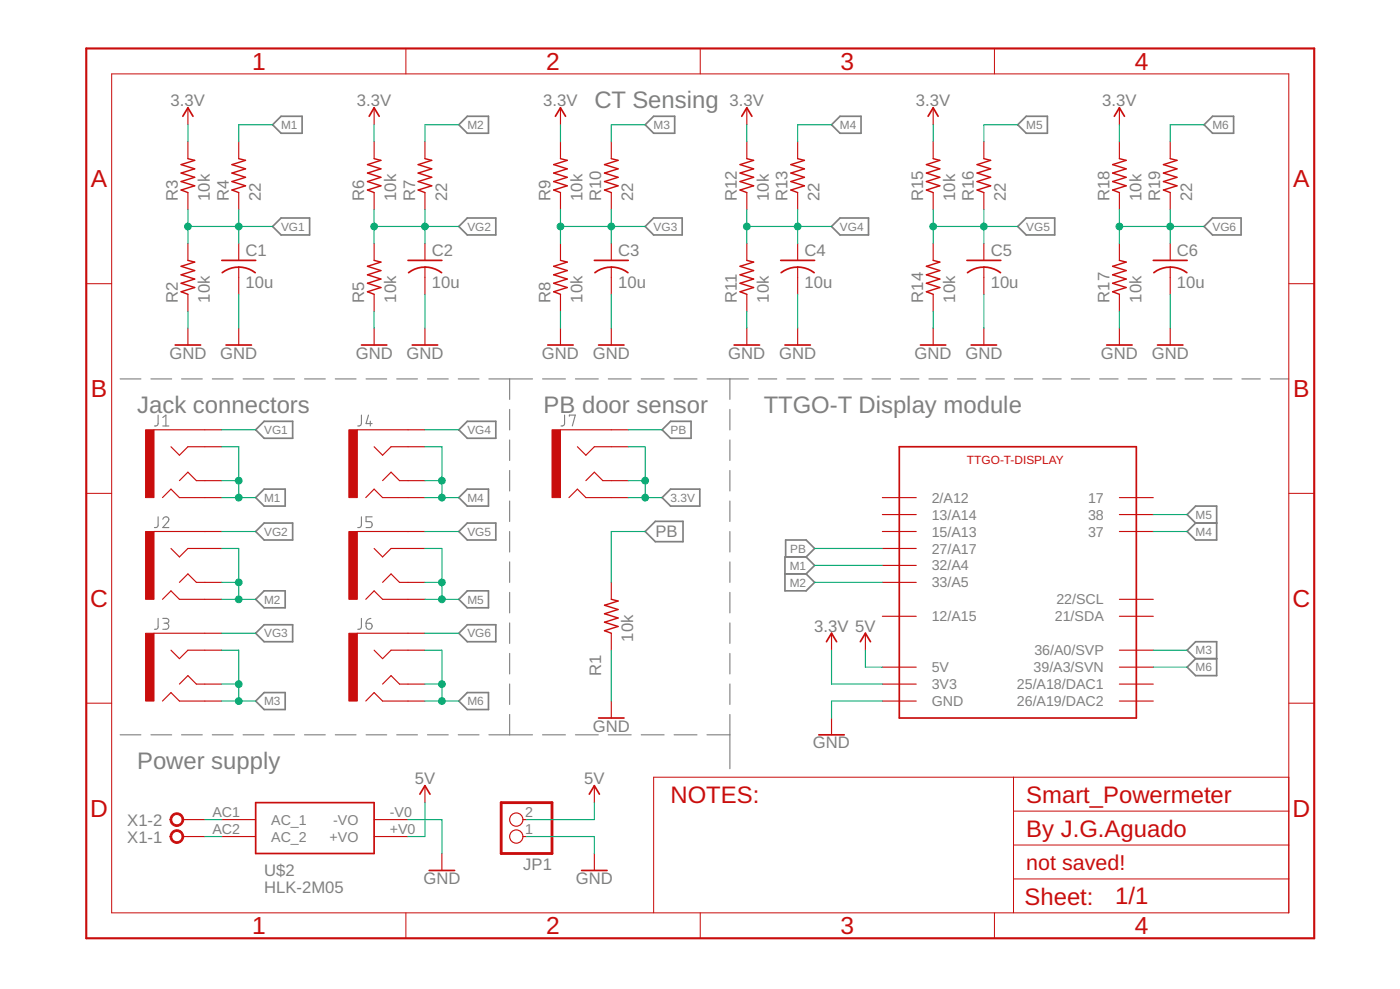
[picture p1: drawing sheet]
<svg xmlns="http://www.w3.org/2000/svg" width="210mm" height="148mm" viewBox="0 0 210 148" stroke-linecap="round" stroke-linejoin="round" font-family="sans-serif">
<g fill="none" stroke="#808080" stroke-width=".17">
<path d="M18 56.8h3.1M22.6 56.8h3.1M27.2 56.8h3.1M31.8 56.8h3.1M36.4 56.8h3.2M41 56.8h3.2M45.7 56.8h3.1M50.3 56.8h3.1M54.9 56.8h3.1M59.5 56.8h3.1M64.1 56.8h3.1M68.7 56.8h3.1"/>
<path d="M73.3 56.8h6.5M76.4 56.8v3M81.3 56.8h3.5M86.3 56.8h3.4M91.2 56.8h3.4M96.1 56.8h3.5M101.1 56.8h3.4M106 56.8h6.2M109.4 56.8v3M113.7 56.8h2.8M118 56.8h2.7M122.2 56.8h2.8"/>
<path d="M126.5 56.8h2.7M130.7 56.8h2.8M135 56.8h2.8M139.3 56.8h2.7M143.6 56.8h2.7M147.8 56.8h2.8M152.1 56.8h2.7M156.3 56.8h2.8M160.6 56.8h2.8M164.9 56.8h2.7M169.1 56.8h2.8M173.4 56.8h2.8"/>
<path d="M177.7 56.8h2.7M181.9 56.8h2.8M186.2 56.8h2.8M190.5 56.8h2.7M23.7 62.2v1.4l-.2 .2h-.3M23.7 77.4v1.4l-.2 .2h-.3M24.4 77.8a.45 .45 0 0 1 .6-.4 .45 .45 0 0 1 .2 .7l-.8 .9h.9M24.4 63.8h.9M24.4 62.5l.5-.3v1.6M54.2 62.2l-.1 1.4-.1 .2h-.4M54.2 77.4l-.1 1.4-.1 .2h-.4M55.2 62.2l-.3 1.3h.9"/>
<path d="M55.5 63.1v.7M55.8 77.4h-.9v.7h.5a.45 .45 0 0 1 .4 .5 .45 .45 0 0 1-.4 .4h-.5M76.4 61.3v3.1M76.4 65.9v3.1M76.4 70.5v3.1M76.4 75.1v3M76.4 79.6v3.1M84.6 62.2v1.4l-.2 .2h-.3M85.4 62.4v-.2h.9l-.5 1.6M109.4 61.3v3.1M109.4 65.9v3.1M109.4 70.5v3.1"/>
<path d="M109.4 75.1v3M109.4 79.6v3.1M23.7 92.6v1.5l-.2 .2h-.3M24.4 92.6h.6a.36 .36 0 0 1 .3 .4 .36 .36 0 0 1-.3 .4h-.4M24.9 93.4a.46 .46 0 0 1 .4 .4 .46 .46 0 0 1-.4 .5h-.5M54.2 92.6l-.1 1.5-.1 .2h-.4M54.9 93.4h.5a.45 .45 0 0 1 .4 .5 .45 .45 0 0 1-.5 .4 .45 .45 0 0 1-.4-.5zM55.6 92.6a.74 .74 0 0 0-.7 .8M76.4 84.2v3M76.4 88.8v3M76.4 93.3v3.1M76.4 97.9v3.1"/>
<path d="M109.4 84.2v3M109.4 88.8v3M109.4 93.3v3.1M109.4 97.9v3.1M18 110.1h3.1M22.6 110.1h3.1M27.2 110.1h3.1M31.8 110.1h3.1M36.4 110.1h3.2M41 110.1h3.2M45.7 110.1h3.1M50.3 110.1h3.1"/>
<path d="M54.9 110.1h3.1M59.5 110.1h3.1M64.1 110.1h3.1M68.7 110.1h3.1M73.3 110.1h6.5M76.4 102.5v3M76.4 107v3.1M81.3 110.1h3.5M86.3 110.1h3.4M91.2 110.1h3.4M96.1 110.1h3.5M101.1 110.1h3.4"/>
<path d="M106 110.1h3.4M109.4 102.5v3M109.4 107v8.2"/>
</g>
<g fill="none" stroke="#808080" stroke-width=".25">
<path d="M40.9 18.7l1.2-1.3h3.2v2.6h-3.2zM70.1 17.4h3.1v2.6h-3.1l-1.3-1.3zM98 17.4h3.2v2.6h-3.2l-1.3-1.3zM125.9 17.4h3.2v2.6h-3.2l-1.2-1.3zM153.9 17.4h3.1v2.6h-3.1l-1.3-1.3zM181.8 17.4h3.2v2.6h-3.2l-1.3-1.3zM40.9 33.9l1.2-1.2h4.3v2.5h-4.3zM68.8 33.9l1.3-1.2h4.2v2.5h-4.2zM98 32.7h4.3v2.5h-4.3l-1.3-1.3zM125.9 32.7h4.3v2.5h-4.3l-1.2-1.3zM153.9 32.7h4.2v2.5h-4.2l-1.3-1.3zM181.8 32.7h4.3v2.5h-4.3l-1.3-1.3z"/>
<path d="M38.3 79.6l1.3-1.2h4.3v2.5h-4.3zM38.3 74.5l1.3-1.2h3.2v2.5h-3.2zM39.6 63.1h4.3v2.6h-4.3l-1.3-1.3zM68.8 79.6l1.3-1.2h4.2v2.5h-4.2zM70.1 63.1h4.2v2.6h-4.2l-1.3-1.3zM70.1 73.3h3.1v2.5h-3.1l-1.3-1.3zM96.7 79.6l1.6-1.5h4.1v3.1h-4.1zM99.3 64.4l1.2-1.3h3.1v2.6h-3.1zM100.5 73.3h4.4v2.5h-4.4l-1.2-1.3zM178 77.1l1.3-1.3h3.1v5.1h-3.1l-1.3-1.3 1.3-1.2zM179.3 78.4h3.1M38.3 94.9l1.3-1.3h4.3v2.5h-4.3z"/>
<path d="M38.3 89.8l1.3-1.3h3.2v2.6h-3.2zM68.8 94.9l1.3-1.3h4.2v2.5h-4.2zM70.1 88.5h3.1v2.6h-3.1l-1.3-1.3zM117.7 86h3.2M117.8 83.4v-2.5h3.1l1.2 1.3-1.2 1.2M120.9 83.4h-3.2v5.1h3.2l1.2-1.3-1.2-1.2M120.9 83.4l1.2 1.3-1.2 1.3M178 97.4l1.3-1.3h3.1v5.1h-3.1l-1.3-1.3 1.3-1.2zM179.3 98.7h3.1M38.3 105l1.3-1.2h3.2v2.5h-3.2zM68.8 105l1.3-1.2h3.1v2.5h-3.1z"/>
</g>
<path d="M12.9 7.3h184.1v133.3h-184.1z" fill="none" stroke="#c90d0c" stroke-width=".32"/>
<g fill="none" stroke="#c90d0c" stroke-width=".15">
<path d="M16.7 11.1h176.5v125.7h-176.5zM60.9 7.3v3.8M105 7.3v3.8M149.1 7.3v3.8M12.9 42.5h3.8M193.2 42.5h3.8M12.9 73.9h3.8M193.2 73.9h3.8M12.9 105.3h3.8M152 116.4v20.4M193.2 105.3h3.8M193.2 116.4h-95.2v20.4"/>
<path d="M60.9 136.8v3.8M105 136.8v3.8M149.1 136.8v3.8M152 131.7h41.2M152 126.6h41.2M152 121.5h41.2"/>
</g>
<g fill="none" stroke="#c90d0c" stroke-width=".21">
<path d="M28.2 39l1 .3-2 .6 2 .6-2 .7 2 .6-2 .6 2 .7-2 .6 1 .4M28.2 23.8l1 .2-2 .7 2 .6-2 .6 2 .7-2 .6 2 .6-2 .7 1 .4M35.8 23.8l1 .2-2 .7 2 .6-2 .6 2 .7-2 .6 2 .6-2 .7 1 .4M56.1 39l1 .3-2 .6 2 .6-2 .7 2 .6-2 .6 2 .7-2 .6 1 .4M56.1 23.8l1 .2-2 .7 2 .6-2 .6 2 .7-2 .6 2 .6-2 .7 1 .4M63.7 23.8l1 .2-2 .7 2 .6-2 .6 2 .7-2 .6 2 .6-2 .7 1 .4M84 39l1 .3-2 .6 2 .6-2 .7 2 .6-2 .6 2 .7-2 .6 1 .4M84 23.8l1 .2-2 .7 2 .6-2 .6 2 .7-2 .6 2 .6-2 .7 1 .4M91.7 23.8l1 .2-2.1 .7 2.1 .6-2.1 .6 2.1 .7-2.1 .6 2.1 .6-2.1 .7 1.1 .4M112 39l1 .3-2 .6 2 .6-2 .7 2 .6-2 .6 2 .7-2 .6 1 .4M112 23.8l1 .2-2 .7 2 .6-2 .6 2 .7-2 .6 2 .6-2 .7 1 .4M119.6 23.8l1 .2-2 .7 2 .6-2 .6 2 .7-2 .6 2 .6-2 .7 1 .4"/>
<path d="M139.9 39l1 .3-2 .6 2 .6-2 .7 2 .6-2 .6 2 .7-2 .6 1 .4M139.9 23.8l1 .2-2 .7 2 .6-2 .6 2 .7-2 .6 2 .6-2 .7 1 .4M147.5 23.8l1 .2-2 .7 2 .6-2 .6 2 .7-2 .6 2 .6-2 .7 1 .4M167.8 39l1 .3-2 .6 2 .6-2 .7 2 .6-2 .6 2 .7-2 .6 1 .4M167.8 23.8l1 .2-2 .7 2 .6-2 .6 2 .7-2 .6 2 .6-2 .7 1 .4M175.5 23.8l1 .2-2.1 .7 2.1 .6-2.1 .6 2.1 .7-2.1 .6 2.1 .6-2.1 .7 1.1 .4M91.7 89.8l1 .2-2.1 .7 2.1 .6-2.1 .6 2.1 .7-2.1 .6 2.1 .7-2.1 .6 1.1 .4"/>
</g>
<g fill="none" stroke="#c90d0c" stroke-width=".17">
<path d="M28.2 16.2v2.5M56.1 16.2v2.5M84 16.2v2.5M112 16.2v2.5M139.9 16.2v2.5M167.8 16.2v2.5M28.2 21.2v2.6M28.2 28.9v2.5M28.2 36.5v2.5M35.8 21.2v2.6M35.8 28.9v2.5M35.8 36.5v2.5"/>
<path d="M56.1 21.2v2.6M56.1 28.9v2.5M56.1 36.5v2.5M63.7 21.2v2.6M63.7 28.9v2.5M63.7 36.5v2.5M84 21.2v2.6M84 28.9v2.5M84 36.5v2.5M91.7 21.2v2.6M91.7 28.9v2.5M91.7 36.5v2.5"/>
<path d="M112 21.2v2.6M112 28.9v2.5M112 36.5v2.5M119.6 21.2v2.6M119.6 28.9v2.5M119.6 36.5v2.5M139.9 21.2v2.6M139.9 28.9v2.5M139.9 36.5v2.5M147.5 21.2v2.6M147.5 28.9v2.5M147.5 36.5v2.5"/>
<path d="M167.8 21.2v2.6M167.8 28.9v2.5M167.8 36.5v2.5M175.5 21.2v2.6M175.5 28.9v2.5M175.5 36.5v2.5M28.2 44.1v2.5M28.2 49.1v2.6M35.8 40v4.1M35.8 49.1v2.6M56.1 44.1v2.5M56.1 49.1v2.6"/>
<path d="M63.7 40v4.1M63.7 49.1v2.6M84 44.1v2.5M84 49.1v2.6M91.7 40v4.1M91.7 49.1v2.6M112 44.1v2.5M112 49.1v2.6M119.6 40v4.1M119.6 49.1v2.6M139.9 44.1v2.5M139.9 49.1v2.6"/>
<path d="M147.5 40v4.1M147.5 49.1v2.6M167.8 44.1v2.5M167.8 49.1v2.6M175.5 40v4.1M175.5 49.1v2.6M23.1 79.6h10.2M23.1 64.4h10.2M24.4 74.5l1.2-1.2 1.3 1.2h6.4M25.6 66.9l1.3 1.3 1.3-1.3h5.1M26.9 72l1.3-1.3 1.2 1.3h3.9M53.6 79.6h10.1"/>
<path d="M53.6 64.4h10.1M54.8 74.5l1.3-1.2 1.3 1.2h6.3M56.1 66.9l1.3 1.3 1.2-1.3h5.1M57.4 72l1.2-1.3 1.3 1.3h3.8M84 64.4h10.2M85.3 74.5l1.3-1.2 1.2 1.2h6.4M86.6 66.9l1.2 1.3 1.3-1.3h5.1M87.8 72l1.3-1.3 1.3 1.3h3.8M132.3 74.5h5.1M132.3 79.6h5.1M132.3 77.1h5.1M167.8 74.5h5.1"/>
<path d="M167.8 79.6h5.1M167.8 77.1h5.1M23.1 94.9h10.2M24.4 89.8l1.2-1.3 1.3 1.3h6.4M25.6 97.4l1.3 1.3 1.3-1.3h5.1M25.6 82.2l1.3 1.2 1.3-1.2h5.1M26.9 87.2l1.3-1.2 1.2 1.2h3.9M53.6 94.9h10.1M54.8 89.8l1.3-1.3 1.3 1.3h6.3M56.1 97.4l1.3 1.3 1.2-1.3h5.1M56.1 82.2l1.3 1.2 1.2-1.2h5.1M57.4 87.2l1.2-1.2 1.3 1.2h3.8"/>
<path d="M91.7 87.2v2.6M91.7 94.9v2.5M124.7 94.9v2.5M129.8 94.9v2.5M132.3 99.9h5.1M132.3 92.3h5.1M132.3 84.7h5.1M132.3 87.2h5.1M132.3 82.2h5.1M167.8 99.9h5.1M167.8 92.3h5.1M167.8 89.8h5.1"/>
<path d="M167.8 97.4h5.1M24.4 105l1.2-1.2 1.3 1.2h6.4M26.9 102.5l1.3-1.3 1.2 1.3h3.9M54.8 105l1.3-1.2 1.3 1.2h6.3M57.4 102.5l1.2-1.3 1.3 1.3h3.8M63.7 117.7v2.5M89.1 117.7v2.5M91.7 105v2.6M124.7 107.6v2.5M132.3 105h5.1M132.3 102.5h5.1M167.8 105h5.1"/>
<path d="M167.8 102.5h5.1M27.4 125.3h3.3M27.4 122.8h3.3M33.3 125.3h5M33.3 122.8h5M56.1 125.3h5.1M56.1 122.8h5.1M66.3 127.9v2.5M78.4 125.3h.6M78.4 122.8h.6M89.1 127.9v2.5"/>
<circle cx="77.4" cy="125.3" r=".99"/>
<circle cx="77.4" cy="122.8" r=".99"/>
</g>
<g fill="none" stroke="#c90d0c" stroke-width=".25">
<path d="M27.4 17.4l.8-1.2 .7 1.2M55.4 17.4l.7-1.2 .8 1.2M83.3 17.4l.7-1.2 .8 1.2M111.2 17.4l.8-1.2 .7 1.2M139.1 17.4l.8-1.2 .8 1.2M167.1 17.4l.7-1.2 .8 1.2M33.3 39h5M61.2 39h5.1M89.1 39h5.1M117.1 39h5M145 39h5.1M172.9 39h5.1"/>
<path d="M26.3 51.7h3.8M33.9 51.7h3.8M35.8 40a4.2 4.2 0 0 1 2.5 .9M35.8 40a3.9 3.9 0 0 0-2.5 .9M54.2 51.7h3.8M61.8 51.7h3.8M63.7 40a4.3 4.3 0 0 1 2.5 .9M63.7 40a3.9 3.9 0 0 0-2.4 .9M82.1 51.7h3.8M89.7 51.7h3.9M91.7 40a4.3 4.3 0 0 1 2.4 .9M91.7 40a3.9 3.9 0 0 0-2.5 .9"/>
<path d="M110.1 51.7h3.8M117.7 51.7h3.8M119.6 40a4.2 4.2 0 0 1 2.5 .9M119.6 40a3.9 3.9 0 0 0-2.5 .9M138 51.7h3.8M145.6 51.7h3.8M147.5 40a4.3 4.3 0 0 1 2.5 .9M147.5 40a3.9 3.9 0 0 0-2.4 .9M165.9 51.7h3.8M173.5 51.7h3.9M175.5 40a4.3 4.3 0 0 1 2.4 .9M175.5 40a3.9 3.9 0 0 0-2.5 .9"/>
<path d="M134.8 66.9h35.6v40.7h-35.6zM123.9 96.1l.8-1.2 .7 1.2M129 96.1l.8-1.2 .7 1.2M62.9 119l.8-1.3 .8 1.3M88.3 119l.8-1.3 .8 1.3M89.7 107.6h3.9M122.8 110.1h3.8M38.3 120.2h17.8v7.7h-17.8zM64.3 130.4h3.9M87.2 130.4h3.8"/>
</g>
<g fill="#c90d0c" stroke="#c90d0c" stroke-width=".15">
<path d="M21.8 64.4h1.3v10.1h-1.3z"/>
<path d="M21.8 79.6h1.3v10.2h-1.3z"/>
<path d="M21.8 94.9h1.3v10.1h-1.3z"/>
<path d="M52.3 64.4h1.3v10.1h-1.3z"/>
<path d="M52.3 79.6h1.3v10.2h-1.3z"/>
<path d="M52.3 94.9h1.3v10.1h-1.3z"/>
<path d="M82.8 64.4h1.2v10.1h-1.2z"/>
</g>
<g fill="#c90d0c" stroke="#c90d0c" stroke-width=".15">
<path d="M25.9 124.5a1.02 1.02 0 0 1 1.5 .4 1.02 1.02 0 0 1-.7 1.4 1.02 1.02 0 0 1-1.2-1h.2a.78 .78 0 0 1 1.1-.7 .78 .78 0 0 1 .2 1.3 .78 .78 0 0 1-1.2-.3l-.1-.3h-.2l.2-.5z" fill-rule="evenodd"/>
<path d="M25.9 122a1.02 1.02 0 0 1 1.5 .4 1.02 1.02 0 0 1-.7 1.4 1.02 1.02 0 0 1-1.2-1h.2a.78 .78 0 0 1 1.1-.7 .78 .78 0 0 1 .2 1.2 .78 .78 0 0 1-1.2-.3l-.1-.2h-.2l.2-.6z" fill-rule="evenodd"/>
</g>
<path d="M75.1 120.2h7.7v7.7h-7.7z" fill="none" stroke="#c90d0c" stroke-width=".42"/>
<g fill="none" stroke="#0dab76" stroke-width=".17">
<path d="M28.2 18.7v2.5M40.9 18.7h-5.1v2.5M56.1 18.7v2.5M68.8 18.7h-5.1v2.5M84 18.7v2.5M96.7 18.7h-5v2.5M112 18.7v2.5M124.7 18.7h-5.1v2.5M139.9 18.7v2.5M152.6 18.7h-5.1v2.5M167.8 18.7v2.5M180.5 18.7h-5v2.5"/>
<path d="M28.2 31.4v5.1M28.2 33.9h12.7M35.8 31.4v5.1M56.1 31.4v5.1M56.1 33.9h12.7M63.7 31.4v5.1M84 31.4v5.1M84 33.9h12.7M91.7 31.4v5.1M112 31.4v5.1M112 33.9h12.7M119.6 31.4v5.1"/>
<path d="M139.9 31.4v5.1M139.9 33.9h12.7M147.5 31.4v5.1M167.8 31.4v5.1M167.8 33.9h12.7M175.5 31.4v5.1M28.2 46.6v2.5M35.8 44.1v5M56.1 46.6v2.5M63.7 44.1v5M84 46.6v2.5M91.7 44.1v5"/>
<path d="M112 46.6v2.5M119.6 44.1v5M139.9 46.6v2.5M147.5 44.1v5M167.8 46.6v2.5M175.5 44.1v5M33.3 66.9h2.5v7.6M33.3 79.6h5M33.3 64.4h5M33.3 72h2.5M33.3 74.5h5M63.7 66.9h2.6v7.6"/>
<path d="M63.7 79.6h5.1M63.7 64.4h5.1M63.7 72h2.6M63.7 74.5h5.1M94.2 64.4h5.1M94.2 66.9h2.5v7.6M94.2 72h2.5M94.2 74.5h5.1M96.7 79.6h-5v7.6M172.9 79.6h5.1M172.9 77.1h5.1M33.3 82.2h2.5v7.6"/>
<path d="M33.3 97.4h2.5v7.6M33.3 87.2h2.5M33.3 89.8h5M33.3 94.9h5M63.7 82.2h2.6v7.6M63.7 97.4h2.6v7.6M63.7 87.2h2.6M63.7 89.8h5.1M63.7 94.9h5.1M91.7 97.4v7.6M122.1 82.2h10.2M122.1 84.7h10.2"/>
<path d="M122.1 87.2h10.2M124.7 97.4v5.1h7.6M129.8 97.4v2.5h2.5M172.9 97.4h5.1M172.9 99.9h5.1M33.3 105h5M33.3 102.5h2.5M63.7 105h5.1M63.7 102.5h2.6M132.3 105h-7.6v2.6M30.7 122.8h2.6M30.7 125.3h2.6"/>
<path d="M61.2 122.8h5.1v5.1M63.7 120.2v5.1h-2.5M79 125.3h10.1v2.6M89.1 120.2v2.6h-10.1"/>
</g>
<g fill="#0dab76" stroke="#0dab76" stroke-width=".15">
<circle cx="28.2" cy="33.9" r=".51"/>
<circle cx="35.8" cy="33.9" r=".51"/>
<circle cx="35.8" cy="72" r=".51"/>
<circle cx="35.8" cy="74.5" r=".51"/>
<circle cx="56.1" cy="33.9" r=".51"/>
<circle cx="63.7" cy="33.9" r=".51"/>
<circle cx="35.8" cy="87.2" r=".51"/>
<circle cx="35.8" cy="89.8" r=".51"/>
<circle cx="84" cy="33.9" r=".51"/>
<circle cx="91.7" cy="33.9" r=".51"/>
<circle cx="35.8" cy="102.5" r=".51"/>
<circle cx="35.8" cy="105" r=".51"/>
<circle cx="112" cy="33.9" r=".51"/>
<circle cx="119.6" cy="33.9" r=".51"/>
<circle cx="66.3" cy="72" r=".51"/>
<circle cx="66.3" cy="74.5" r=".51"/>
<circle cx="139.9" cy="33.9" r=".51"/>
<circle cx="147.5" cy="33.9" r=".51"/>
<circle cx="66.3" cy="87.2" r=".51"/>
<circle cx="66.3" cy="89.8" r=".51"/>
<circle cx="167.8" cy="33.9" r=".51"/>
<circle cx="175.5" cy="33.9" r=".51"/>
<circle cx="66.3" cy="102.5" r=".51"/>
<circle cx="66.3" cy="105" r=".51"/>
<circle cx="96.7" cy="72" r=".51"/>
<circle cx="96.7" cy="74.5" r=".51"/>
</g>
<g font-size="3.7" fill="#c90d0c">
<text x="37.8" y="10.5">1</text>
<text x="81.9" y="10.5">2</text>
<text x="126" y="10.5">3</text>
<text x="170.2" y="10.5">4</text>
<text x="13.6" y="28.1">A</text>
<text x="193.9" y="28.1">A</text>
<text x="13.6" y="59.5">B</text>
<text x="193.9" y="59.5">B</text>
<text x="13.5" y="90.9">C</text>
<text x="193.8" y="90.9">C</text>
<text x="13.5" y="122.3">D</text>
<text x="193.8" y="122.3">D</text>
<text x="37.8" y="140">1</text>
<text x="81.9" y="140">2</text>
<text x="126" y="140">3</text>
<text x="170.2" y="140">4</text>
</g>
<g font-size="3.6" fill="#808080">
<text x="89.1" y="16.2">CT Sensing</text>
<text x="20.6" y="61.9">Jack connectors</text>
<text x="81.5" y="61.9">PB door sensor</text>
<text x="114.5" y="61.9">TTGO-T Display module</text>
<text x="20.6" y="115.2">Power supply</text>
</g>
<g font-size="3.6" fill="#c90d0c">
<text x="100.5" y="120.3">NOTES:</text>
<text x="153.9" y="125.3">By J.G.Aguado</text>
<text x="153.9" y="120.3">Smart_Powermeter</text>
<text x="153.6" y="135.6">Sheet:</text>
<text x="167.2" y="135.5">1/1</text>
</g>
<text font-size="3.2" fill="#c90d0c" x="153.9" y="130.4">not saved!</text>
<g font-size="2.5" fill="#808080">
<text x="25.6" y="15.9">3.3V</text>
<text x="53.5" y="15.9">3.3V</text>
<text x="81.5" y="15.9">3.3V</text>
<text x="109.4" y="15.9">3.3V</text>
<text x="137.3" y="15.9">3.3V</text>
<text x="165.3" y="15.9">3.3V</text>
<text x="26.7" y="30.1" transform="rotate(-90 26.7 30.1)">R3</text>
<text x="31.5" y="30.1" transform="rotate(-90 31.5 30.1)">10k</text>
<text x="34.3" y="30.1" transform="rotate(-90 34.3 30.1)">R4</text>
<text x="39.1" y="30.1" transform="rotate(-90 39.1 30.1)">22</text>
<text x="54.6" y="30.1" transform="rotate(-90 54.6 30.1)">R6</text>
<text x="59.4" y="30.1" transform="rotate(-90 59.4 30.1)">10k</text>
<text x="62.2" y="30.1" transform="rotate(-90 62.2 30.1)">R7</text>
<text x="67" y="30.1" transform="rotate(-90 67 30.1)">22</text>
<text x="82.5" y="30.1" transform="rotate(-90 82.5 30.1)">R9</text>
<text x="87.3" y="30.1" transform="rotate(-90 87.3 30.1)">10k</text>
<text x="90.2" y="30.1" transform="rotate(-90 90.2 30.1)">R10</text>
<text x="95" y="30.1" transform="rotate(-90 95 30.1)">22</text>
<text x="110.5" y="30.1" transform="rotate(-90 110.5 30.1)">R12</text>
<text x="115.3" y="30.1" transform="rotate(-90 115.3 30.1)">10k</text>
<text x="118.1" y="30.1" transform="rotate(-90 118.1 30.1)">R13</text>
<text x="122.9" y="30.1" transform="rotate(-90 122.9 30.1)">22</text>
<text x="138.4" y="30.1" transform="rotate(-90 138.4 30.1)">R15</text>
<text x="143.2" y="30.1" transform="rotate(-90 143.2 30.1)">10k</text>
<text x="146" y="30.1" transform="rotate(-90 146 30.1)">R16</text>
<text x="150.8" y="30.1" transform="rotate(-90 150.8 30.1)">22</text>
<text x="166.3" y="30.1" transform="rotate(-90 166.3 30.1)">R18</text>
<text x="171.1" y="30.1" transform="rotate(-90 171.1 30.1)">10k</text>
<text x="174" y="30.1" transform="rotate(-90 174 30.1)">R19</text>
<text x="178.8" y="30.1" transform="rotate(-90 178.8 30.1)">22</text>
<text x="36.8" y="38.4">C1</text>
<text x="64.7" y="38.4">C2</text>
<text x="92.7" y="38.4">C3</text>
<text x="120.6" y="38.4">C4</text>
<text x="148.5" y="38.4">C5</text>
<text x="176.5" y="38.4">C6</text>
<text x="26.7" y="45.4" transform="rotate(-90 26.7 45.4)">R2</text>
<text x="31.5" y="45.4" transform="rotate(-90 31.5 45.4)">10k</text>
<text x="36.8" y="43.2">10u</text>
<text x="54.6" y="45.4" transform="rotate(-90 54.6 45.4)">R5</text>
<text x="59.4" y="45.4" transform="rotate(-90 59.4 45.4)">10k</text>
<text x="64.7" y="43.2">10u</text>
<text x="82.5" y="45.4" transform="rotate(-90 82.5 45.4)">R8</text>
<text x="87.3" y="45.4" transform="rotate(-90 87.3 45.4)">10k</text>
<text x="92.7" y="43.2">10u</text>
<text x="110.5" y="45.4" transform="rotate(-90 110.5 45.4)">R11</text>
<text x="115.3" y="45.4" transform="rotate(-90 115.3 45.4)">10k</text>
<text x="120.6" y="43.2">10u</text>
<text x="138.4" y="45.4" transform="rotate(-90 138.4 45.4)">R14</text>
<text x="143.2" y="45.4" transform="rotate(-90 143.2 45.4)">10k</text>
<text x="148.5" y="43.2">10u</text>
<text x="166.3" y="45.4" transform="rotate(-90 166.3 45.4)">R17</text>
<text x="171.1" y="45.4" transform="rotate(-90 171.1 45.4)">10k</text>
<text x="176.5" y="43.2">10u</text>
<text x="25.4" y="53.7">GND</text>
<text x="33" y="53.7">GND</text>
<text x="53.3" y="53.7">GND</text>
<text x="60.9" y="53.7">GND</text>
<text x="81.3" y="53.7">GND</text>
<text x="88.9" y="53.7">GND</text>
<text x="109.2" y="53.7">GND</text>
<text x="116.8" y="53.7">GND</text>
<text x="137.1" y="53.7">GND</text>
<text x="144.7" y="53.7">GND</text>
<text x="165.1" y="53.7">GND</text>
<text x="172.7" y="53.7">GND</text>
<text x="98.3" y="80.5">PB</text>
<text x="122.1" y="94.6">3.3V 5V</text>
<text x="90.2" y="101.2" transform="rotate(-90 90.2 101.2)">R1</text>
<text x="95" y="96.1" transform="rotate(-90 95 96.1)">10k</text>
<text x="88.9" y="109.6">GND</text>
<text x="121.9" y="112.1">GND</text>
<text x="62.2" y="117.5">5V</text>
<text x="87.6" y="117.5">5V</text>
<text x="19.1" y="123.7">X1-2</text>
<text x="19.1" y="126.2">X1-1</text>
<text x="39.6" y="131.3">U$2</text>
<text x="78.4" y="130.3">JP1</text>
<text x="39.6" y="133.8">HLK-2M05</text>
<text x="63.5" y="132.4">GND</text>
<text x="86.3" y="132.4">GND</text>
</g>
<g font-size="2.1" fill="#808080">
<text x="139.7" y="75.3">2/A12</text>
<text x="139.7" y="77.9">13/A14</text>
<text x="163.1" y="77.9">38</text>
<text x="163.1" y="75.3">17</text>
<text x="139.7" y="80.4">15/A13</text>
<text x="139.7" y="82.9">27/A17</text>
<text x="163.1" y="80.4">37</text>
<text x="139.7" y="85.5">32/A4</text>
<text x="139.7" y="88">33/A5</text>
<text x="139.7" y="93.1">12/A15</text>
<text x="158.2" y="93.1">21/SDA</text>
<text x="158.4" y="90.5">22/SCL</text>
<text x="139.7" y="100.7">5V</text>
<text x="155" y="100.7">39/A3/SVN</text>
<text x="155.1" y="98.2">36/A0/SVP</text>
<text x="139.7" y="105.8">GND</text>
<text x="139.7" y="103.2">3V3</text>
<text x="152.5" y="105.8">26/A19/DAC2</text>
<text x="152.5" y="103.2">25/A18/DAC1</text>
<text x="31.8" y="122.4">AC1</text>
<text x="31.8" y="125">AC2</text>
<text x="40.7" y="123.6">AC_1</text>
<text x="50" y="123.6">-VO</text>
<text x="58.4" y="122.4">-V0</text>
<text x="58.4" y="125">+V0</text>
<text x="78.8" y="125">1</text>
<text x="78.8" y="122.4">2</text>
<text x="40.7" y="126.1">AC_2</text>
<text x="49.4" y="126.1">+VO</text>
</g>
<g font-size="1.8" fill="#808080">
<text x="42.1" y="19.3">M1</text>
<text x="70.1" y="19.3">M2</text>
<text x="98" y="19.3">M3</text>
<text x="125.9" y="19.3">M4</text>
<text x="153.9" y="19.3">M5</text>
<text x="181.8" y="19.3">M6</text>
<text x="42.1" y="34.6">VG1</text>
<text x="70.1" y="34.6">VG2</text>
<text x="98" y="34.6">VG3</text>
<text x="125.9" y="34.6">VG4</text>
<text x="153.9" y="34.6">VG5</text>
<text x="181.8" y="34.6">VG6</text>
<text x="39.6" y="65">VG1</text>
<text x="70.1" y="65">VG4</text>
<text x="100.5" y="65">PB</text>
<text x="39.6" y="75.2">M1</text>
<text x="70.1" y="75.2">M4</text>
<text x="100.5" y="75.2">3.3V</text>
<text x="179.3" y="77.7">M5</text>
<text x="39.6" y="80.3">VG2</text>
<text x="70.1" y="80.3">VG5</text>
<text x="118.5" y="82.8">PB</text>
<text x="179.3" y="80.3">M4</text>
<text x="118.4" y="85.3">M1</text>
<text x="118.4" y="87.9">M2</text>
<text x="39.6" y="90.4">M2</text>
<text x="39.6" y="95.5">VG3</text>
<text x="70.1" y="90.4">M5</text>
<text x="70.1" y="95.5">VG6</text>
<text x="179.3" y="98">M3</text>
<text x="179.3" y="100.6">M6</text>
<text x="39.6" y="105.7">M3</text>
<text x="70.1" y="105.7">M6</text>
</g>
<text font-size="1.8" fill="#c90d0c" x="145" y="69.5">TTGO-T-DISPLAY</text>
</svg>
